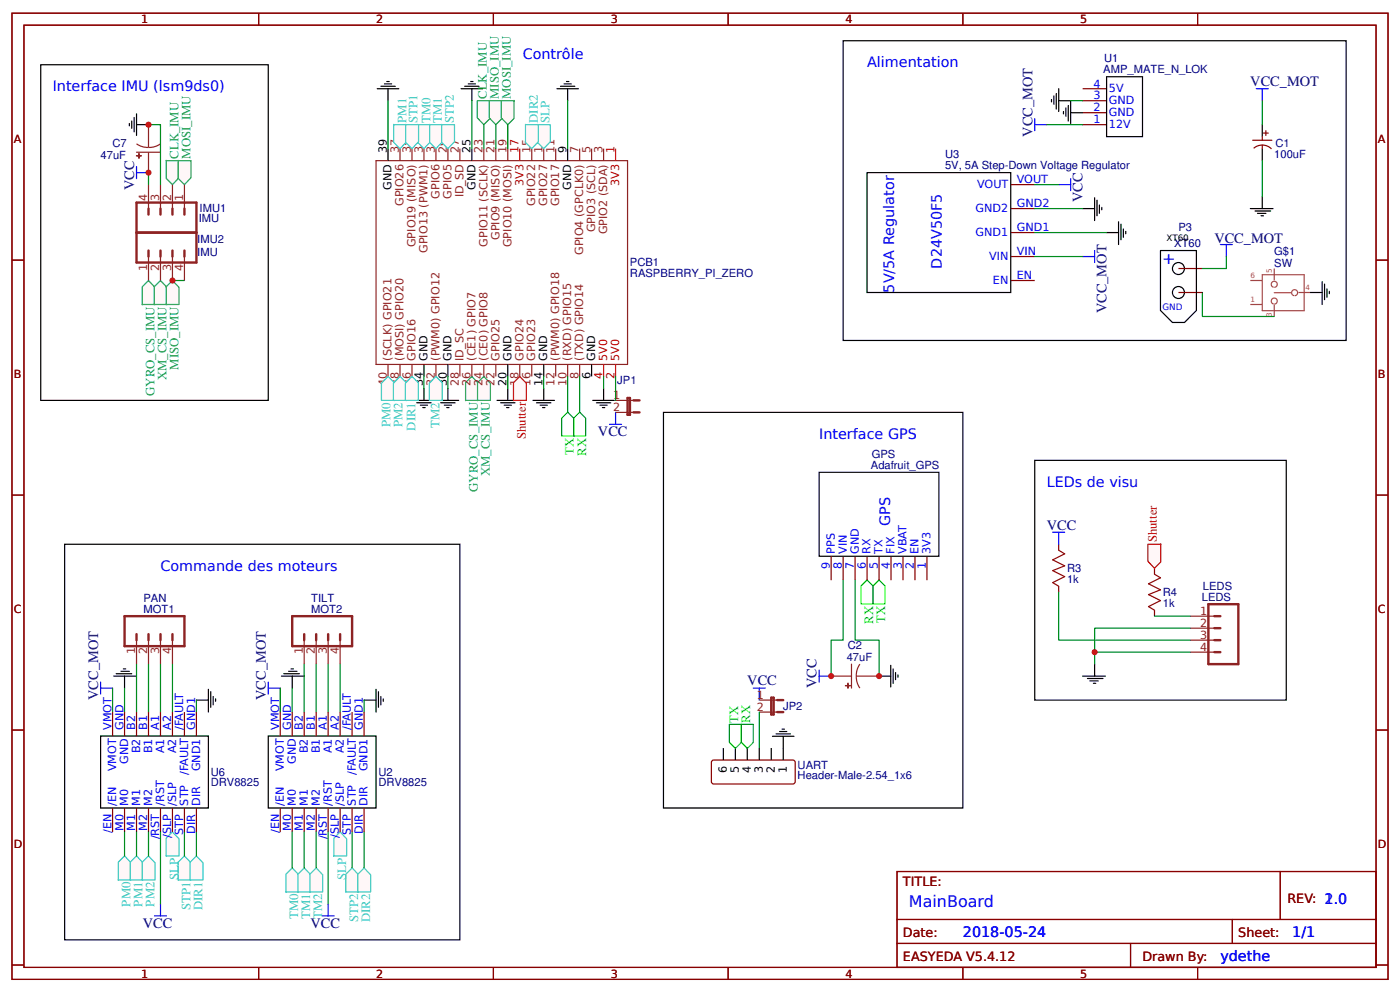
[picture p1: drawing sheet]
<svg xmlns="http://www.w3.org/2000/svg" width="309mm" height="219mm" viewBox="0 0 309 219" stroke-linecap="round" stroke-linejoin="round" font-family="sans-serif">
<g fill="none" stroke="#00f" stroke-width=".26">
<path d="M277.5 19.6h2.7M278.9 19.6v2.6M30.2 38.1h2.6M30.2 36.8v2.6M239.2 56.6h2.6M241.8 55.3v2.6M269.6 54h2.7M270.9 54v2.6M232.6 117.5h2.6M233.9 117.5v2.6M22.2 151.9h2.7M22.2 150.5v2.7"/>
<path d="M59.3 151.9h2.6M59.3 150.5v2.7"/>
</g>
<g fill="none" stroke="#000" stroke-width=".26">
<path d="M278.9 27.5v2.7M278.9 32.8v2.7M239.2 46h2.6M241.8 43.7v5M242.4 44.2v3.4M242.9 45.2v1.9M243.4 45.8v.5M276.2 46h5.1M277.3 46.6h3.4M277.8 47.1h1.9M278.6 47.6h.5M278.9 43.4v2.6"/>
<path d="M289.5 64.6h2.6M292.1 62.2v5M292.6 62.7v3.4M293.2 63.8v1.8M293.7 64.3v.5M25.1 149.2h5.1M25.7 148.7h3.4M26.7 148.2h1.9M27.3 147.6h.5M27.5 149.2v2.7M43.4 154.5h2.6M46 152.1v5.1"/>
<path d="M46.6 152.7v3.4M47.1 153.7v1.9M47.6 154.3v.5M62.2 149.2h5M62.7 148.7h3.4M63.8 148.2h1.8M64.3 147.6h.5M64.6 149.2v2.7M80.4 154.5h2.7M83.1 152.1v5.1M83.6 152.7v3.4M84.1 153.7v1.9"/>
<path d="M84.7 154.3v.5M239.2 149.2h5M240.2 149.8h3.5M240.8 150.3h1.8M241.6 150.8h.5M241.8 146.6v2.6"/>
</g>
<g fill="none" stroke="#080" stroke-width=".26">
<path d="M278.9 22.2v5.3M278.9 35.5v7.9M24.9 151.9v5.3M27.5 151.9v5.3M30.2 146.6v10.6M32.8 146.6v10.6M35.5 146.6v10.6M38.1 146.6v10.6M43.4 154.5v2.7M61.9 151.9v5.3M64.6 151.9v5.3M67.2 146.6v10.6"/>
<path d="M69.8 146.6v10.6M72.5 146.6v10.6M75.1 146.6v10.6M80.4 154.5v2.7"/>
</g>
<g fill="none" stroke="#800" stroke-width=".26">
<path d="M2.6 2.9h304.1v213.3h-304.1zM5.3 5.6h298.7v207.9h-298.7zM57.1 2.9v2.7M109 2.9v2.7M160.9 2.9v2.7M212.7 2.9v2.7M264.6 2.9v2.7M276.8 31h4.2M277 32.7a2.85 2.85 0 0 1 3.9 .2M278.9 30.2v.8M278.9 32v.8M279.1 29.4h1.1"/>
<path d="M279.7 28.8v1.1M2.6 57.4h2.7M304 57.4h2.7M2.6 109.3h2.7M304 109.3h2.7M233.9 120.1v1.3M233.9 129.4v1.3M255.1 125.4v1.3M255.1 134.7v1.3M2.6 161.1h2.7M304 161.1h2.7M198.2 192.4h105.8v21.1h-105.8z"/>
<path d="M282.8 192.4v10.5M2.6 213h2.7M57.1 213.5v2.7M109 213.5v2.7M160.9 213.5v2.7M198.2 202.9h105.8M198.2 208.2h105.8M212.7 213.5v2.7M249.8 208.2v5.3M264.6 213.5v2.7M272.3 202.9v5.3M304 213h2.7"/>
</g>
<path d="M233.9 121.4l1.3 .8-2.6 1.4 2.6 1.3-2.6 1 2.6 1.4-2.6 1.3 1.3 .8M255.1 126.7l1.3 .8-2.7 1.4 2.7 1.3-2.7 1 2.7 1.4-2.7 1.3 1.4 .8" fill="none" stroke="#a00000" stroke-width=".26"/>
<g fill="#fff7f8" stroke="#3cc" stroke-width=".26">
<path d="M76.4 192.9l1.4-1.3 1.4 1.5v3.7l-2.8 .1z"/>
<path d="M79 192.9l1.4-1.3 1.5 1.5v3.7l-2.9 .1z"/>
</g>
<path d="M77.8 183.6v8M80.4 183.6v8" fill="none" stroke="#080" stroke-width=".26"/>
<g fill="#fff7f8" stroke="#3cc" stroke-width=".26">
<path d="M39.4 190.3l1.3-1.4 1.5 1.5v3.8l-2.8 .1z"/>
<path d="M42 190.3l1.4-1.4 1.4 1.5v3.8l-2.8 .1z"/>
</g>
<path d="M40.7 183.6v5.3M43.4 183.6v5.3" fill="none" stroke="#080" stroke-width=".26"/>
<path d="M253.6 120.1h2.8v3.9l-1.3 1.4-1.5-1.5z" fill="#fff7f8" stroke="#f00" stroke-width=".26"/>
<g fill="#fff7f8" stroke="#096" stroke-width=".26">
<path d="M36.7 35.4l2.9 .1v3.7l-1.5 1.5-1.4-1.3z"/>
<path d="M39.4 35.4l2.8 .1v3.7l-1.5 1.5-1.3-1.3z"/>
</g>
<path d="M28.6 27.3v.5M29.1 26.7v1.6M29.6 25.9v3.2M30.2 27.5h2.6M30.2 25.1v4.8" fill="none" stroke="#000" stroke-width=".26"/>
<g fill="#fff7f8" stroke="#3cc" stroke-width=".26">
<path d="M73.8 185l1.3-1.4 1.5 1.5v3.8l-2.8 .1z"/>
<path d="M36.7 185l1.4-1.4 1.5 1.5v3.8l-2.9 .1z"/>
</g>
<g fill="none" stroke="#8d2323" stroke-width=".53">
<path d="M27.5 136h13.2v6.6h-13.2zM30.2 140v1.3M32.8 140v1.3M35.5 140v1.3M38.1 140v1.3M64.6 136h13.2v6.6h-13.2zM67.2 140v1.3M69.8 140v1.3M72.5 140v1.3M75.1 140v1.3M267 133.3h6.6v13.3h-6.6zM268.3 136h1.3"/>
<path d="M268.3 138.6h1.3M268.3 141.3h1.3M268.3 143.9h1.3"/>
</g>
<path d="M263 136h5.3M263 138.6h5.3M30.2 141.3v5.3M32.8 141.3v5.3M35.5 141.3v5.3M38.1 141.3v5.3M67.2 141.3v5.3M69.8 141.3v5.3M72.5 141.3v5.3M75.1 141.3v5.3M263 141.3h5.3M263 143.9h5.3" fill="none" stroke="#8d2323" stroke-width=".26"/>
<path d="M233.9 130.7v10.6h29.1M255.1 136h7.9M263 138.6h-21.2v5.3M263 143.9h-21.2v2.7" fill="none" stroke="#080" stroke-width=".26"/>
<g fill="none" stroke="#000" stroke-width=".26">
<path d="M9 14.3h50.3v74.1h-50.3zM83.3 19.6h4.8M84.1 19h3.2M84.9 18.5h1.6M85.5 18h.5M85.7 19.6v2.6M101.9 19.6h4.7M102.7 19h3.1M103.5 18.5h1.5M104 18h.5M104.2 19.6v2.6M123 19.6h4.8"/>
<path d="M123.8 19h3.2M124.6 18.5h1.6M125.1 18h.6M125.4 19.6v2.6M186.3 9h111.1v66.1h-111.1zM91.3 88.4h4.7M92.1 88.9h3.1M92.9 89.4h1.6M93.4 90h.5M93.7 85.7v2.7M96.6 88.4h4.7M97.4 88.9h3.1"/>
<path d="M98.2 89.4h1.5M98.7 90h.5M99 85.7v2.7M109.8 88.4h4.8M110.6 88.9h3.2M111.4 89.4h1.6M111.9 90h.5M112.2 85.7v2.7M117.7 88.4h4.8M118.5 88.9h3.2M119.3 89.4h1.6M119.9 90h.5"/>
<path d="M120.1 85.7v2.7M131 88.4h4.7M131.8 88.9h3.1M132.6 89.4h1.5M133.1 90h.5M133.3 85.7v2.7M146.6 91h66.1v87.3h-66.1zM228.6 101.6h55.6v52.9h-55.6zM14.3 120.1h87.3v87.3h-87.3zM194.1 149.2h2.7M196.8 146.8v4.8M197.3 147.6v3.2"/>
<path d="M197.9 148.4v1.6M198.4 149v.5M22.2 162.5h23.8v15.8h-23.8z"/>
</g>
<path d="M125.4 91l1.3 1.3v4h-2.6v-4zM128.1 91l1.3 1.3v4h-2.7v-4zM191.6 128l1.3 1.3v4h-2.7v-4zM194.2 128l1.3 1.3v4h-2.6v-4z" fill="none" stroke="#0f0" stroke-width=".26"/>
<path d="M236.5 39.4v2.7M233.9 40.7h2.6M134.7 93.7h2.6M136 91v2.7M181 149.2h2.6M181 147.9v2.6" fill="none" stroke="#00f" stroke-width=".26"/>
<g fill="none" stroke="#800" stroke-width=".26">
<path d="M24.9 157.2v5.3M27.5 157.2v5.3M30.2 157.2v5.3M32.8 157.2v5.3M35.5 157.2v5.3M38.1 157.2v5.3M40.7 157.2v5.3M43.4 157.2v5.3M24.9 178.3v5.3M27.5 178.3v5.3M30.2 178.3v5.3M32.8 178.3v5.3"/>
<path d="M35.5 178.3v5.3M38.1 178.3v5.3M40.7 178.3v5.3M43.4 178.3v5.3"/>
</g>
<g fill="#fff7f8" stroke="#096" stroke-width=".26">
<path d="M104.2 83.1l1.5 1.5v3.8h-2.8v-3.9z"/>
<path d="M106.9 83.1l1.4 1.5v3.8h-2.8v-3.9z"/>
</g>
<g fill="none" stroke="#000" stroke-width=".26">
<path d="M85.7 32.8v2.7M104.2 32.8v2.7M125.4 32.8v2.7M191.6 38.1h31.7v26.5h-31.7zM244.5 51.3h2.6M247.1 48.9v5.1M247.6 49.5v3.4M248.2 50.5v1.9M248.7 51.1v.5M93.7 80.4v2.7M99 80.4v2.7M112.2 80.4v2.7"/>
<path d="M120.1 80.4v2.7M130.7 80.4v2.7M59.3 162.5h23.8v15.8h-23.8z"/>
</g>
<g fill="none" stroke="#800" stroke-width=".26">
<path d="M223.3 56.6h5.3M223.3 51.3h5.3M223.3 46h5.3M223.3 40.7h5.3M223.3 61.9h5.3M61.9 157.2v5.3M64.6 157.2v5.3M67.2 157.2v5.3M69.8 157.2v5.3M72.5 157.2v5.3M75.1 157.2v5.3M77.8 157.2v5.3"/>
<path d="M80.4 157.2v5.3M61.9 178.3v5.3M64.6 178.3v5.3M67.2 178.3v5.3M69.8 178.3v5.3M72.5 178.3v5.3M75.1 178.3v5.3M77.8 178.3v5.3M80.4 178.3v5.3"/>
</g>
<path d="M35.5 199.5v2.6M72.5 199.5v2.6M34.1 202.1h2.7M71.2 202.1h2.6" fill="none" stroke="#00f" stroke-width=".26"/>
<g fill="none" stroke="#8d2323" stroke-width=".26">
<path d="M30.2 31.7l1.2 .7 1.4 .1M30.2 33.6h5.3M32.8 27.5v5M32.8 33.6v4.5M35.5 31.7l-1.3 .7-1.4 .1M83.1 35.5h55.5v44.9h-55.5zM88.4 32.8v2.7M91 32.8v2.7M93.7 32.8v2.7M96.3 32.8v2.7M99 32.8v2.7M101.6 32.8v2.7"/>
<path d="M106.9 32.8v2.7M109.5 32.8v2.7M112.2 32.8v2.7M117.5 32.8v2.7M120.1 32.8v2.7M122.8 32.8v2.7M128.1 32.8v2.7M130.7 32.8v2.7M133.3 32.8v2.7M85.7 80.4v2.7M88.4 80.4v2.7M91 80.4v2.7"/>
<path d="M96.3 80.4v2.7M101.6 80.4v2.7M104.2 80.4v2.7M106.9 80.4v2.7M109.5 80.4v2.7M114.8 80.4v2.7M117.5 80.4v2.7M122.8 80.4v2.7M125.4 80.4v2.7M128.1 80.4v2.7"/>
</g>
<path d="M114.8 32.8v2.7M136 32.8v2.7M133.3 80.4v2.7M136 80.4v2.7" fill="none" stroke="#f00" stroke-width=".26"/>
<path d="M228.6 40.7h5.3M228.6 56.6h10.6M228.6 46h10.6M228.6 51.3h15.9M265.6 64.6v5.2h15.9M125.4 83.1v7.9M128.1 83.1v7.9M133.3 83.1v2.6" fill="none" stroke="#080" stroke-width=".26"/>
<path d="M281.5 59.3v2.6M276.2 61.9h2.6M276.2 67.2h2.6M278.9 60.6h9.2v8h-9.2zM281.4 63.4a.66 .66 0 0 1-.4-1 .66 .66 0 0 1 1.1 0 .66 .66 0 0 1-.6 1M281.4 67.1a.66 .66 0 0 1-.4-1 .66 .66 0 0 1 1.1 .1 .66 .66 0 0 1-.6 .9M281.5 67.2v2.6M281.5 64.6h3.7M285.9 65.3a.66 .66 0 0 1-.4-1.1 .66 .66 0 0 1 1.1 .1 .66 .66 0 0 1-.6 1M286.8 64.6h2.7" fill="none" stroke="#a54b4b" stroke-width=".26"/>
<g fill="#8d2323" stroke="#8d2323" stroke-width=".26">
<path d="M30.2 34.4h1z"/>
<path d="M30.7 33.9v1z"/>
</g>
<g fill="#fff7f8" stroke="#3cc" stroke-width=".26">
<path d="M26.1 190.3l1.4-1.4 1.5 1.5v3.8l-2.9 .1z"/>
<path d="M28.8 190.3l1.4-1.4 1.4 1.5v3.8l-2.8 .1z"/>
<path d="M31.4 190.3l1.4-1.4 1.5 1.5v3.8l-2.9 .1z"/>
</g>
<path d="M27.5 183.6v5.3M30.2 183.6v5.3M32.8 183.6v5.3" fill="none" stroke="#080" stroke-width=".26"/>
<g fill="#fff7f8" stroke="#3cc" stroke-width=".26">
<path d="M63.2 192.9l1.4-1.3 1.4 1.5v3.7l-2.8 .1z"/>
<path d="M65.8 192.9l1.4-1.3 1.5 1.5v3.7l-2.9 .1z"/>
<path d="M68.5 192.9l1.3-1.3 1.5 1.5v3.7l-2.8 .1z"/>
</g>
<path d="M85.7 22.2v10.6M104.2 22.2v10.6M125.4 22.2v10.6M93.7 83.1v2.6M99 83.1v2.6M112.2 83.1v2.6M120.1 83.1v2.6M186.3 128.1v13.2h-2.7v7.9M188.9 128.1v13.2h5.3v7.9M64.6 183.6v8M67.2 183.6v8M69.8 183.6v8" fill="none" stroke="#080" stroke-width=".26"/>
<path d="M183.6 122.8v5.3M186.3 122.8v5.3M188.9 122.8v5.3M191.6 122.8v5.3M194.2 122.8v5.3M196.8 122.8v5.3M199.5 122.8v5.3M202.1 122.8v5.3M204.8 122.8v5.3M157.4 167.8l17.8-.1 .2 .1 .3 .5v4.2l-.1 .3-.4 .2h-17.5h-.3l-.2-.5v-4.2z" fill="none" stroke="#800" stroke-width=".26"/>
<path d="M181 104.2h26.4v18.6h-26.4zM159.8 165.1v2.6M162.5 165.1v2.6M165.1 165.1v2.6M167.7 165.1v2.6M170.4 165.1v2.6M170.7 162.5h4.7M171.4 162h3.2M172.2 161.5h1.6M172.8 160.9h.5M173 162.5v5.2" fill="none" stroke="#000" stroke-width=".26"/>
<path d="M161.1 159.9h2.7v3.9l-1.3 1.4-1.4-1.4zM163.8 159.9h2.6v3.9l-1.3 1.4-1.3-1.4z" fill="none" stroke="#0f0" stroke-width=".26"/>
<path d="M166.4 151.9h2.7M167.7 151.9v2.6" fill="none" stroke="#00f" stroke-width=".26"/>
<path d="M114.8 83.1l1.5 1.5v3.8h-2.9v-3.9z" fill="#fff7f8" stroke="#f00" stroke-width=".26"/>
<g fill="#fff7f8" stroke="#3cc" stroke-width=".26">
<path d="M118.7 27.5h2.9v3.8l-1.5 1.5-1.4-1.4z"/>
<path d="M85.7 83.1l1.4 1.4v3.9h-2.8v-3.8z"/>
<path d="M87 27.5h2.8v3.8l-1.4 1.5-1.4-1.4z"/>
<path d="M88.4 83.1l1.4 1.4v3.9h-2.9v-3.8z"/>
<path d="M92.3 27.5h2.8v3.8l-1.4 1.5-1.4-1.4z"/>
<path d="M94.9 27.5h2.9v3.8l-1.5 1.5-1.4-1.4z"/>
<path d="M97.6 27.5h2.8v3.8l-1.4 1.5-1.4-1.4z"/>
<path d="M116.1 27.5h2.8v3.8l-1.4 1.5-1.4-1.4z"/>
</g>
<path d="M239.2 19.6h5.3M239.2 27.5h5.3M239.2 24.9h5.3M239.2 22.2h5.3" fill="none" stroke="#800" stroke-width=".26"/>
<path d="M233.9 19.6v5M244.5 16.9h7.9v13.3h-7.9zM232.3 22v.5M232.8 21.2v1.8M233.4 20.6v3.5M233.9 22.2h2.6v5.1M234.9 24.6v.5M235.5 23.8v1.9M236 23.3v3.4M236.5 24.9h2.7" fill="none" stroke="#000" stroke-width=".26"/>
<path d="M228.6 27.5h2.6M228.6 26.2v2.6" fill="none" stroke="#00f" stroke-width=".26"/>
<path d="M231.2 27.5h8M236.5 22.2h2.7M136 83.1v5.3" fill="none" stroke="#080" stroke-width=".26"/>
<path d="M136 88.4h4M136 91h4M183.6 149.2h4.5M188.1 146.6v5.3M189.2 149.2l.2 1.4 .6 1.3M189.2 149.2h5M190 146.6l-.6 1.2-.2 1.4" fill="none" stroke="#8d2323" stroke-width=".26"/>
<g fill="#8d2323" stroke="#8d2323" stroke-width=".26">
<path d="M187.3 150.8l.1 1.1z"/>
<path d="M186.8 151.3h1.1z"/>
</g>
<path d="M138.6 87.8h.6v3.7h-.6zM140 88.4h1.3M140 91h1.3" fill="none" stroke="#8d2323" stroke-width=".53"/>
<g fill="#fff7f8" stroke="#3cc" stroke-width=".26">
<path d="M89.6 27.5h2.9v3.8l-1.5 1.5-1.4-1.4z"/>
<path d="M91 83.1l1.4 1.4v3.9h-2.8v-3.8z"/>
<path d="M96.3 83.1l1.4 1.4v3.9h-2.8v-3.8z"/>
</g>
<g fill="#fff7f8" stroke="#096" stroke-width=".26">
<path d="M105.4 22.2h2.9v3.9l-1.4 1.4-1.5-1.5z"/>
<path d="M108.1 22.2h2.8v3.9l-1.4 1.4-1.4-1.5z"/>
</g>
<path d="M106.9 27.5v5.3M109.5 27.5v5.3" fill="none" stroke="#080" stroke-width=".26"/>
<path d="M110.7 22.2h2.9v3.9l-1.4 1.4-1.5-1.5z" fill="#fff7f8" stroke="#096" stroke-width=".26"/>
<path d="M32.8 27.5h2.7v13.2M32.8 38.1v2.6M112.2 27.5v5.3" fill="none" stroke="#080" stroke-width=".26"/>
<g fill="#fff7f8" stroke="#096" stroke-width=".26">
<path d="M31.4 63.3l1.4-1.4 1.5 1.5v3.8l-2.9 .1z"/>
<path d="M34.1 63.3l1.4-1.4 1.4 1.5v3.8l-2.8 .1z"/>
<path d="M36.7 63.3l1.4-1.4 1.5 1.5v3.8l-2.9 .1z"/>
</g>
<path d="M270.9 56.6v2.7h-5.3M38.1 61.9h2.6M167.7 157.2v7.9M35.5 183.6v15.9M72.5 183.6v15.9" fill="none" stroke="#080" stroke-width=".26"/>
<g fill="none" stroke="#000" stroke-width=".26">
<path d="M256.4 55.3h7.9v13.2l-2.6 2.7h-2.7l-2.6-2.7z"/>
<circle cx="260.3" cy="59.3" r="1.32"/>
<circle cx="260.3" cy="64.6" r="1.32"/>
</g>
<path d="M260.3 59.3h5.3M260.3 64.6h5.3" fill="none" stroke="#800" stroke-width=".26"/>
<path d="M32.8 40.7v5.3M32.8 56.6v5.3M35.5 40.7v5.3M35.5 56.6v5.3M38.1 40.7v5.3M38.1 56.6v5.3M40.7 40.7v5.3M40.7 56.6v5.3M167.7 154.5h4M167.7 157.2h4" fill="none" stroke="#8d2323" stroke-width=".26"/>
<g fill="none" stroke="#8d2323" stroke-width=".53">
<path d="M30.2 44.7h13.2v13.2h-13.2zM30.2 51.3h13.2M32.8 46v1.4M32.8 55.3v1.3M35.5 46v1.4M35.5 55.3v1.3M38.1 46v1.4M38.1 55.3v1.3M40.7 46v1.4M40.7 55.3v1.3M170.4 154h.5v3.7h-.5zM171.7 154.5h1.3"/>
<path d="M171.7 157.2h1.3"/>
</g>
<g fill="#c00">
<circle cx="241.8" cy="143.9" r=".66"/>
<circle cx="183.6" cy="149.2" r=".66"/>
<circle cx="194.2" cy="149.2" r=".66"/>
<circle cx="32.8" cy="38.1" r=".66"/>
<circle cx="32.8" cy="27.5" r=".66"/>
<circle cx="38.1" cy="61.9" r=".66"/>
</g>
<g font-size="3.5" fill="#00f">
<text x="256.7" y="58.2">+</text>
<text x="200.8" y="200.3">MainBoard</text>
</g>
<g font-size="3.2" fill="#00f">
<text x="115.5" y="13">Contrôle</text>
<text x="191.6" y="14.9">Alimentation</text>
<text x="11.6" y="20.1">Interface IMU (lsm9ds0)</text>
<text x="208.1" y="59.3" transform="rotate(-90 208.1 59.3)">D24V50F5</text>
<text x="197.5" y="64.6" transform="rotate(-90 197.5 64.6)">5V/5A Regulator</text>
<text x="181" y="96.9">Interface GPS</text>
<text x="231.2" y="107.6">LEDs de visu</text>
<text x="196.7" y="116.1" transform="rotate(-90 196.7 116.1)">GPS</text>
<text x="35.5" y="126">Commande des moteurs</text>
<text x="212.7" y="206.9">2018-05-24</text>
<text x="285.5" y="206.9">1/1</text>
<text x="269.6" y="212.2">ydethe</text>
</g>
<g font-size="3.2" fill="#000080">
<text x="276.2" y="19.1">VCC_MOT</text>
<text x="228.1" y="30.2" transform="rotate(-90 228.1 30.2)">VCC_MOT</text>
<text x="29.6" y="42" transform="rotate(-90 29.6 42)">VCC</text>
<text x="239.2" y="44.6" transform="rotate(-90 239.2 44.6)">VCC</text>
<text x="268.3" y="53.6">VCC_MOT</text>
<text x="244.4" y="69.2" transform="rotate(-90 244.4 69.2)">VCC_MOT</text>
<text x="132.1" y="96.2">VCC</text>
<text x="231.2" y="116.9">VCC</text>
<text x="21.7" y="154.5" transform="rotate(-90 21.7 154.5)">VCC_MOT</text>
<text x="58.7" y="154.5" transform="rotate(-90 58.7 154.5)">VCC_MOT</text>
<text x="165.1" y="151.3">VCC</text>
<text x="180.4" y="151.9" transform="rotate(-90 180.4 151.9)">VCC</text>
<text x="31.6" y="204.9">VCC</text>
<text x="68.6" y="204.9">VCC</text>
</g>
<g font-size="2.8" fill="#096">
<text x="107.6" y="21.8" transform="rotate(-90 107.6 21.8)">CLK_IMU</text>
<text x="110.2" y="21.8" transform="rotate(-90 110.2 21.8)">MISO_IMU</text>
<text x="112.9" y="21.8" transform="rotate(-90 112.9 21.8)">MOSI_IMU</text>
<text x="39.4" y="35.1" transform="rotate(-90 39.4 35.1)">CLK_IMU</text>
<text x="42.1" y="35.1" transform="rotate(-90 42.1 35.1)">MOSI_IMU</text>
<text x="36.8" y="83.9" transform="rotate(-90 36.8 83.9)">XM_CS_IMU</text>
<text x="39.4" y="81.6" transform="rotate(-90 39.4 81.6)">MISO_IMU</text>
<text x="34.1" y="87.4" transform="rotate(-90 34.1 87.4)">GYRO_CS_IMU</text>
<text x="108.2" y="105.1" transform="rotate(-90 108.2 105.1)">XM_CS_IMU</text>
<text x="105.6" y="108.5" transform="rotate(-90 105.6 108.5)">GYRO_CS_IMU</text>
</g>
<g font-size="2.8" fill="#3cc">
<text x="89.8" y="27.1" transform="rotate(-90 89.8 27.1)">PM1</text>
<text x="92.2" y="27.1" transform="rotate(-90 92.2 27.1)">STP1</text>
<text x="95.1" y="27.1" transform="rotate(-90 95.1 27.1)">TM0</text>
<text x="97.6" y="27.1" transform="rotate(-90 97.6 27.1)">TM1</text>
<text x="100.3" y="27.1" transform="rotate(-90 100.3 27.1)">STP2</text>
<text x="118.8" y="27.1" transform="rotate(-90 118.8 27.1)">DIR2</text>
<text x="121.4" y="27.1" transform="rotate(-90 121.4 27.1)">SLP</text>
<text x="86.3" y="94.3" transform="rotate(-90 86.3 94.3)">PM0</text>
<text x="88.9" y="94.3" transform="rotate(-90 88.9 94.3)">PM2</text>
<text x="91.8" y="95" transform="rotate(-90 91.8 95)">DIR1</text>
<text x="97.1" y="94.4" transform="rotate(-90 97.1 94.4)">TM2</text>
<text x="39.4" y="194.2" transform="rotate(-90 39.4 194.2)">SLP</text>
<text x="76.5" y="194.2" transform="rotate(-90 76.5 194.2)">SLP</text>
<text x="28.8" y="200.1" transform="rotate(-90 28.8 200.1)">PM0</text>
<text x="31.5" y="200.1" transform="rotate(-90 31.5 200.1)">PM1</text>
<text x="34.1" y="200.1" transform="rotate(-90 34.1 200.1)">PM2</text>
<text x="42.1" y="200.9" transform="rotate(-90 42.1 200.9)">STP1</text>
<text x="44.7" y="200.9" transform="rotate(-90 44.7 200.9)">DIR1</text>
<text x="65.9" y="202.9" transform="rotate(-90 65.9 202.9)">TM0</text>
<text x="68.5" y="202.9" transform="rotate(-90 68.5 202.9)">TM1</text>
<text x="71.2" y="202.9" transform="rotate(-90 71.2 202.9)">TM2</text>
<text x="79.1" y="203.5" transform="rotate(-90 79.1 203.5)">STP2</text>
<text x="81.8" y="203.5" transform="rotate(-90 81.8 203.5)">DIR2</text>
</g>
<g font-size="2.8" fill="#f00">
<text x="116.2" y="96.9" transform="rotate(-90 116.2 96.9)">Shutter</text>
<text x="255.6" y="119.7" transform="rotate(-90 255.6 119.7)">Shutter</text>
</g>
<g font-size="2.8" fill="#0f0">
<text x="126.8" y="100.4" transform="rotate(-90 126.8 100.4)">TX</text>
<text x="129.5" y="100.6" transform="rotate(-90 129.5 100.6)">RX</text>
<text x="192.9" y="137.6" transform="rotate(-90 192.9 137.6)">RX</text>
<text x="195.5" y="137.5" transform="rotate(-90 195.5 137.5)">TX</text>
<text x="163.1" y="159.5" transform="rotate(-90 163.1 159.5)">TX</text>
<text x="165.7" y="159.5" transform="rotate(-90 165.7 159.5)">RX</text>
</g>
<g font-size="2.8" fill="#800">
<text x="199.5" y="195.5">TITLE:</text>
<text x="284.4" y="199.2">REV: 1.0</text>
<text x="284.4" y="199.2">REV: 2.0</text>
<text x="199.5" y="206.9">Date:</text>
<text x="273.6" y="206.9">Sheet:</text>
<text x="199.5" y="212.2">EASYEDA V5.4.12</text>
<text x="252.4" y="212.2">Drawn By:</text>
</g>
<g font-size="2.5" fill="#800">
<text x="31.2" y="5.2">1</text>
<text x="83.1" y="5.2">2</text>
<text x="134.9" y="5.2">3</text>
<text x="186.8" y="5.2">4</text>
<text x="238.7" y="5.2">5</text>
<text x="3" y="31.5">A</text>
<text x="304.4" y="31.5">A</text>
<text x="3" y="83.3">B</text>
<text x="304.4" y="83.3">B</text>
<text x="3" y="135.2">C</text>
<text x="304.4" y="135.2">C</text>
<text x="3" y="187.1">D</text>
<text x="304.4" y="187.1">D</text>
<text x="31.2" y="215.8">1</text>
<text x="83.1" y="215.8">2</text>
<text x="134.9" y="215.8">3</text>
<text x="186.8" y="215.8">4</text>
<text x="238.7" y="215.8">5</text>
</g>
<g font-size="2.5" fill="#000080">
<text x="243.7" y="16.1">AMP_MATE_N_LOK</text>
<text x="243.9" y="13.7">U1</text>
<text x="22.2" y="35.1">47uF</text>
<text x="24.9" y="32.4">C7</text>
<text x="208.8" y="34.9">U3</text>
<text x="281.5" y="34.8">100uF</text>
<text x="281.8" y="32.4">C1</text>
<text x="208.8" y="37.3">5V, 5A Step-Down Voltage Regulator</text>
<text x="44.1" y="46.8">IMU1</text>
<text x="43.6" y="53.6">IMU2</text>
<text x="43.9" y="48.9">IMU</text>
<text x="260.3" y="50.9">P3</text>
<text x="43.6" y="56.5">IMU</text>
<text x="139.2" y="58.8">PCB1</text>
<text x="259.4" y="54.5">XT60</text>
<text x="281.5" y="58.9">SW</text>
<text x="281.5" y="56.2">G$1</text>
<text x="139.2" y="61.1">RASPBERRY_PI_ZERO</text>
<text x="136.4" y="84.7">JP1</text>
<text x="192.6" y="101">GPS</text>
<text x="192.4" y="103.5">Adafruit_GPS</text>
<text x="235.7" y="128.6">1k</text>
<text x="235.7" y="126.2">R3</text>
<text x="256.9" y="131.5">R4</text>
<text x="265.8" y="130.2">LEDS</text>
<text x="31.7" y="135.2">MOT1</text>
<text x="31.7" y="132.8">PAN</text>
<text x="68.8" y="135.2">MOT2</text>
<text x="68.8" y="132.8">TILT</text>
<text x="256.9" y="133.9">1k</text>
<text x="265.5" y="132.6">LEDS</text>
<text x="187.3" y="143.2">C2</text>
<text x="187.1" y="145.8">47uF</text>
<text x="173" y="156.8">JP2</text>
<text x="46.6" y="173.6">DRV8825</text>
<text x="46.6" y="171.2">U6</text>
<text x="83.6" y="173.6">DRV8825</text>
<text x="83.6" y="171.2">U2</text>
<text x="176.2" y="172">Header-Male-2.54_1x6</text>
<text x="176.2" y="169.6">UART</text>
</g>
<g font-size="2.5" fill="#00f">
<text x="241.6" y="22">3</text>
<text x="241.6" y="19.3">4</text>
<text x="245" y="23">GND</text>
<text x="245" y="20.4">5V</text>
<text x="241.6" y="27.3">1</text>
<text x="241.6" y="24.6">2</text>
<text x="245" y="28.3">12V</text>
<text x="245" y="25.7">GND</text>
<text x="215.9" y="41.5">VOUT</text>
<text x="224.6" y="40.5">VOUT</text>
<text x="215.5" y="46.8">GND2</text>
<text x="224.6" y="45.8">GND2</text>
<text x="215.5" y="52.1">GND1</text>
<text x="224.6" y="51.1">GND1</text>
<text x="218.5" y="57.4">VIN</text>
<text x="224.6" y="56.4">VIN</text>
<text x="219.4" y="62.7">EN</text>
<text x="224.6" y="61.6">EN</text>
<text x="183.4" y="125.7" transform="rotate(-90 183.4 125.7)">9</text>
<text x="184.4" y="122.2" transform="rotate(-90 184.4 122.2)">PPS</text>
<text x="186" y="125.7" transform="rotate(-90 186 125.7)">8</text>
<text x="187.1" y="122.2" transform="rotate(-90 187.1 122.2)">VIN</text>
<text x="188.6" y="125.7" transform="rotate(-90 188.6 125.7)">7</text>
<text x="189.7" y="122.2" transform="rotate(-90 189.7 122.2)">GND</text>
<text x="191.3" y="125.7" transform="rotate(-90 191.3 125.7)">6</text>
<text x="192.4" y="122.2" transform="rotate(-90 192.4 122.2)">RX</text>
<text x="193.9" y="125.7" transform="rotate(-90 193.9 125.7)">5</text>
<text x="195" y="122.2" transform="rotate(-90 195 122.2)">TX</text>
<text x="196.6" y="125.7" transform="rotate(-90 196.6 125.7)">4</text>
<text x="197.6" y="122.2" transform="rotate(-90 197.6 122.2)">FIX</text>
<text x="199.2" y="125.7" transform="rotate(-90 199.2 125.7)">3</text>
<text x="200.3" y="122.2" transform="rotate(-90 200.3 122.2)">VBAT</text>
<text x="201.9" y="125.7" transform="rotate(-90 201.9 125.7)">2</text>
<text x="202.9" y="122.2" transform="rotate(-90 202.9 122.2)">EN</text>
<text x="204.5" y="125.7" transform="rotate(-90 204.5 125.7)">1</text>
<text x="205.6" y="122.2" transform="rotate(-90 205.6 122.2)">3V3</text>
<text x="24.6" y="161.1" transform="rotate(-90 24.6 161.1)">VMOT</text>
<text x="27.3" y="161.1" transform="rotate(-90 27.3 161.1)">GND</text>
<text x="29.9" y="161.1" transform="rotate(-90 29.9 161.1)">B2</text>
<text x="32.5" y="161.1" transform="rotate(-90 32.5 161.1)">B1</text>
<text x="35.2" y="161.1" transform="rotate(-90 35.2 161.1)">A1</text>
<text x="37.8" y="161.1" transform="rotate(-90 37.8 161.1)">A2</text>
<text x="40.5" y="161.1" transform="rotate(-90 40.5 161.1)">/FAULT</text>
<text x="43.1" y="161.1" transform="rotate(-90 43.1 161.1)">GND1</text>
<text x="61.6" y="161.1" transform="rotate(-90 61.6 161.1)">VMOT</text>
<text x="64.3" y="161.1" transform="rotate(-90 64.3 161.1)">GND</text>
<text x="66.9" y="161.1" transform="rotate(-90 66.9 161.1)">B2</text>
<text x="69.6" y="161.1" transform="rotate(-90 69.6 161.1)">B1</text>
<text x="72.2" y="161.1" transform="rotate(-90 72.2 161.1)">A1</text>
<text x="74.9" y="161.1" transform="rotate(-90 74.9 161.1)">A2</text>
<text x="77.5" y="161.1" transform="rotate(-90 77.5 161.1)">/FAULT</text>
<text x="80.2" y="161.1" transform="rotate(-90 80.2 161.1)">GND1</text>
<text x="31" y="166.2" transform="rotate(-90 31 166.2)">B2</text>
<text x="33.6" y="166.2" transform="rotate(-90 33.6 166.2)">B1</text>
<text x="36.2" y="166.2" transform="rotate(-90 36.2 166.2)">A1</text>
<text x="38.9" y="166.2" transform="rotate(-90 38.9 166.2)">A2</text>
<text x="68" y="166.2" transform="rotate(-90 68 166.2)">B2</text>
<text x="70.6" y="166.2" transform="rotate(-90 70.6 166.2)">B1</text>
<text x="73.3" y="166.2" transform="rotate(-90 73.3 166.2)">A1</text>
<text x="75.9" y="166.2" transform="rotate(-90 75.9 166.2)">A2</text>
<text x="25.7" y="170.3" transform="rotate(-90 25.7 170.3)">VMOT</text>
<text x="28.3" y="168.6" transform="rotate(-90 28.3 168.6)">GND</text>
<text x="41.5" y="171.1" transform="rotate(-90 41.5 171.1)">/FAULT</text>
<text x="44.2" y="170.2" transform="rotate(-90 44.2 170.2)">GND1</text>
<text x="62.7" y="170.3" transform="rotate(-90 62.7 170.3)">VMOT</text>
<text x="65.4" y="168.6" transform="rotate(-90 65.4 168.6)">GND</text>
<text x="78.6" y="171.1" transform="rotate(-90 78.6 171.1)">/FAULT</text>
<text x="81.2" y="170.2" transform="rotate(-90 81.2 170.2)">GND1</text>
<text x="25.7" y="177.8" transform="rotate(-90 25.7 177.8)">/EN</text>
<text x="28.3" y="177.8" transform="rotate(-90 28.3 177.8)">M0</text>
<text x="31" y="177.8" transform="rotate(-90 31 177.8)">M1</text>
<text x="33.6" y="177.8" transform="rotate(-90 33.6 177.8)">M2</text>
<text x="36.2" y="177.8" transform="rotate(-90 36.2 177.8)">/RST</text>
<text x="38.9" y="177.8" transform="rotate(-90 38.9 177.8)">/SLP</text>
<text x="41.5" y="177.8" transform="rotate(-90 41.5 177.8)">STP</text>
<text x="44.2" y="177.8" transform="rotate(-90 44.2 177.8)">DIR</text>
<text x="62.7" y="177.8" transform="rotate(-90 62.7 177.8)">/EN</text>
<text x="65.4" y="177.8" transform="rotate(-90 65.4 177.8)">M0</text>
<text x="68" y="177.8" transform="rotate(-90 68 177.8)">M1</text>
<text x="70.6" y="177.8" transform="rotate(-90 70.6 177.8)">M2</text>
<text x="73.3" y="177.8" transform="rotate(-90 73.3 177.8)">/RST</text>
<text x="75.9" y="177.8" transform="rotate(-90 75.9 177.8)">/SLP</text>
<text x="78.6" y="177.8" transform="rotate(-90 78.6 177.8)">STP</text>
<text x="81.2" y="177.8" transform="rotate(-90 81.2 177.8)">DIR</text>
<text x="24.6" y="183.9" transform="rotate(-90 24.6 183.9)">/EN</text>
<text x="27.3" y="183.4" transform="rotate(-90 27.3 183.4)">M0</text>
<text x="29.9" y="183.4" transform="rotate(-90 29.9 183.4)">M1</text>
<text x="32.5" y="183.4" transform="rotate(-90 32.5 183.4)">M2</text>
<text x="35.2" y="185.3" transform="rotate(-90 35.2 185.3)">/RST</text>
<text x="37.8" y="184.9" transform="rotate(-90 37.8 184.9)">/SLP</text>
<text x="40.5" y="184.2" transform="rotate(-90 40.5 184.2)">STP</text>
<text x="43.1" y="184" transform="rotate(-90 43.1 184)">DIR</text>
<text x="61.6" y="183.9" transform="rotate(-90 61.6 183.9)">/EN</text>
<text x="64.3" y="183.4" transform="rotate(-90 64.3 183.4)">M0</text>
<text x="66.9" y="183.4" transform="rotate(-90 66.9 183.4)">M1</text>
<text x="69.6" y="183.4" transform="rotate(-90 69.6 183.4)">M2</text>
<text x="72.2" y="185.3" transform="rotate(-90 72.2 185.3)">/RST</text>
<text x="74.9" y="184.9" transform="rotate(-90 74.9 184.9)">/SLP</text>
<text x="77.5" y="184.2" transform="rotate(-90 77.5 184.2)">STP</text>
<text x="80.2" y="184" transform="rotate(-90 80.2 184)">DIR</text>
</g>
<g font-size="2.5">
<text x="85.5" y="33.9" transform="rotate(-90 85.5 33.9)">39</text>
<text x="104" y="33.9" transform="rotate(-90 104 33.9)">25</text>
<text x="125.1" y="33.9" transform="rotate(-90 125.1 33.9)">9</text>
<text x="86.5" y="41.9" transform="rotate(-90 86.5 41.9)">GND</text>
<text x="105" y="41.9" transform="rotate(-90 105 41.9)">GND</text>
<text x="126.2" y="41.9" transform="rotate(-90 126.2 41.9)">GND</text>
<text x="94.5" y="79.6" transform="rotate(-90 94.5 79.6)">GND</text>
<text x="99.7" y="79.6" transform="rotate(-90 99.7 79.6)">GND</text>
<text x="113" y="79.6" transform="rotate(-90 113 79.6)">GND</text>
<text x="120.9" y="79.6" transform="rotate(-90 120.9 79.6)">GND</text>
<text x="130.4" y="83.6" transform="rotate(-90 130.4 83.6)">6</text>
<text x="131.5" y="79.6" transform="rotate(-90 131.5 79.6)">GND</text>
<text x="93.4" y="85.2" transform="rotate(-90 93.4 85.2)">34</text>
<text x="98.7" y="85.2" transform="rotate(-90 98.7 85.2)">30</text>
<text x="111.9" y="85.2" transform="rotate(-90 111.9 85.2)">20</text>
<text x="119.9" y="85.2" transform="rotate(-90 119.9 85.2)">14</text>
<text x="160.6" y="170.6" transform="rotate(-90 160.6 170.6)">6</text>
<text x="163.2" y="170.6" transform="rotate(-90 163.2 170.6)">5</text>
<text x="165.9" y="170.6" transform="rotate(-90 165.9 170.6)">4</text>
<text x="168.5" y="170.6" transform="rotate(-90 168.5 170.6)">3</text>
<text x="171.2" y="170.6" transform="rotate(-90 171.2 170.6)">2</text>
<text x="173.8" y="170.6" transform="rotate(-90 173.8 170.6)">1</text>
</g>
<g font-size="2.5" fill="#8d2323">
<text x="88.1" y="33.9" transform="rotate(-90 88.1 33.9)">37</text>
<text x="90.8" y="33.9" transform="rotate(-90 90.8 33.9)">35</text>
<text x="93.4" y="33.9" transform="rotate(-90 93.4 33.9)">33</text>
<text x="96" y="33.9" transform="rotate(-90 96 33.9)">31</text>
<text x="98.7" y="33.9" transform="rotate(-90 98.7 33.9)">29</text>
<text x="101.3" y="33.9" transform="rotate(-90 101.3 33.9)">27</text>
<text x="106.6" y="33.9" transform="rotate(-90 106.6 33.9)">23</text>
<text x="109.3" y="33.9" transform="rotate(-90 109.3 33.9)">21</text>
<text x="111.9" y="33.9" transform="rotate(-90 111.9 33.9)">19</text>
<text x="117.2" y="33.9" transform="rotate(-90 117.2 33.9)">15</text>
<text x="119.9" y="33.9" transform="rotate(-90 119.9 33.9)">13</text>
<text x="122.5" y="33.9" transform="rotate(-90 122.5 33.9)">11</text>
<text x="127.8" y="33.9" transform="rotate(-90 127.8 33.9)">7</text>
<text x="130.4" y="33.9" transform="rotate(-90 130.4 33.9)">5</text>
<text x="133.1" y="33.9" transform="rotate(-90 133.1 33.9)">3</text>
<text x="32.5" y="44.4" transform="rotate(-90 32.5 44.4)">4</text>
<text x="35.2" y="44.4" transform="rotate(-90 35.2 44.4)">3</text>
<text x="37.8" y="44.4" transform="rotate(-90 37.8 44.4)">2</text>
<text x="40.5" y="44.4" transform="rotate(-90 40.5 44.4)">1</text>
<text x="89.2" y="45.5" transform="rotate(-90 89.2 45.5)">GPIO26</text>
<text x="97.1" y="43.9" transform="rotate(-90 97.1 43.9)">GPIO6</text>
<text x="99.7" y="43.9" transform="rotate(-90 99.7 43.9)">GPIO5</text>
<text x="102.4" y="43.6" transform="rotate(-90 102.4 43.6)">ID_SD</text>
<text x="118.3" y="45.5" transform="rotate(-90 118.3 45.5)">GPIO22</text>
<text x="120.9" y="45.5" transform="rotate(-90 120.9 45.5)">GPIO27</text>
<text x="123.6" y="45.5" transform="rotate(-90 123.6 45.5)">GPIO17</text>
<text x="110.3" y="53" transform="rotate(-90 110.3 53)">GPIO9 (MISO)</text>
<text x="131.5" y="51.3" transform="rotate(-90 131.5 51.3)">GPIO3 (SCL)</text>
<text x="134.1" y="51.7" transform="rotate(-90 134.1 51.7)">GPIO2 (SDA)</text>
<text x="32.5" y="59.8" transform="rotate(-90 32.5 59.8)">1</text>
<text x="35.2" y="59.8" transform="rotate(-90 35.2 59.8)">2</text>
<text x="37.8" y="59.8" transform="rotate(-90 37.8 59.8)">3</text>
<text x="40.5" y="59.8" transform="rotate(-90 40.5 59.8)">4</text>
<text x="91.8" y="54.6" transform="rotate(-90 91.8 54.6)">GPIO19 (MISO)</text>
<text x="94.5" y="55.8" transform="rotate(-90 94.5 55.8)">GPIO13 (PWM1)</text>
<text x="107.7" y="54.5" transform="rotate(-90 107.7 54.5)">GPIO11 (SCLK)</text>
<text x="113" y="54.6" transform="rotate(-90 113 54.6)">GPIO10 (MOSI)</text>
<text x="128.9" y="56.3" transform="rotate(-90 128.9 56.3)">GPIO4 (GPCLK0)</text>
<text x="86.5" y="79.6" transform="rotate(-90 86.5 79.6)">(SCLK) GPIO21</text>
<text x="89.2" y="79.6" transform="rotate(-90 89.2 79.6)">(MOSI) GPIO20</text>
<text x="91.8" y="79.6" transform="rotate(-90 91.8 79.6)">GPIO16</text>
<text x="97.1" y="79.6" transform="rotate(-90 97.1 79.6)">(PWM0) GPIO12</text>
<text x="102.4" y="79.6" transform="rotate(-90 102.4 79.6)">ID_SC</text>
<text x="105" y="79.6" transform="rotate(-90 105 79.6)">(CE1) GPIO7</text>
<text x="107.7" y="79.6" transform="rotate(-90 107.7 79.6)">(CE0) GPIO8</text>
<text x="110.3" y="79.6" transform="rotate(-90 110.3 79.6)">GPIO25</text>
<text x="115.6" y="79.6" transform="rotate(-90 115.6 79.6)">GPIO24</text>
<text x="118.3" y="79.6" transform="rotate(-90 118.3 79.6)">GPIO23</text>
<text x="123.6" y="79.6" transform="rotate(-90 123.6 79.6)">(PWM0) GPIO18</text>
<text x="126.2" y="79.6" transform="rotate(-90 126.2 79.6)">(RXD) GPIO15</text>
<text x="127.8" y="83.6" transform="rotate(-90 127.8 83.6)">8</text>
<text x="128.9" y="79.6" transform="rotate(-90 128.9 79.6)">(TXD) GPIO14</text>
<text x="85.5" y="85.2" transform="rotate(-90 85.5 85.2)">40</text>
<text x="88.1" y="85.2" transform="rotate(-90 88.1 85.2)">38</text>
<text x="90.8" y="85.2" transform="rotate(-90 90.8 85.2)">36</text>
<text x="96" y="85.2" transform="rotate(-90 96 85.2)">32</text>
<text x="101.3" y="85.2" transform="rotate(-90 101.3 85.2)">28</text>
<text x="104" y="85.2" transform="rotate(-90 104 85.2)">26</text>
<text x="106.6" y="85.2" transform="rotate(-90 106.6 85.2)">24</text>
<text x="109.3" y="85.2" transform="rotate(-90 109.3 85.2)">22</text>
<text x="114.6" y="85.2" transform="rotate(-90 114.6 85.2)">18</text>
<text x="117.2" y="85.2" transform="rotate(-90 117.2 85.2)">16</text>
<text x="122.5" y="85.2" transform="rotate(-90 122.5 85.2)">12</text>
<text x="125.1" y="85.2" transform="rotate(-90 125.1 85.2)">10</text>
<text x="135.5" y="88.1">1</text>
<text x="135.5" y="90.8">2</text>
<text x="265.1" y="135.7">1</text>
<text x="265.1" y="138.4">2</text>
<text x="265.1" y="141">3</text>
<text x="265.1" y="143.7">4</text>
<text x="29.9" y="144.4" transform="rotate(-90 29.9 144.4)">1</text>
<text x="32.5" y="144.4" transform="rotate(-90 32.5 144.4)">2</text>
<text x="35.2" y="144.4" transform="rotate(-90 35.2 144.4)">3</text>
<text x="37.8" y="144.4" transform="rotate(-90 37.8 144.4)">4</text>
<text x="66.9" y="144.4" transform="rotate(-90 66.9 144.4)">1</text>
<text x="69.6" y="144.4" transform="rotate(-90 69.6 144.4)">2</text>
<text x="72.2" y="144.4" transform="rotate(-90 72.2 144.4)">3</text>
<text x="74.9" y="144.4" transform="rotate(-90 74.9 144.4)">4</text>
<text x="167.2" y="154.3">1</text>
<text x="167.2" y="156.9">2</text>
</g>
<g font-size="2.5" fill="#f00">
<text x="114.6" y="33.9" transform="rotate(-90 114.6 33.9)">17</text>
<text x="135.7" y="33.9" transform="rotate(-90 135.7 33.9)">1</text>
<text x="115.6" y="41.1" transform="rotate(-90 115.6 41.1)">3V3</text>
<text x="136.8" y="41.1" transform="rotate(-90 136.8 41.1)">3V3</text>
<text x="133.1" y="83.6" transform="rotate(-90 133.1 83.6)">4</text>
<text x="134.1" y="79.6" transform="rotate(-90 134.1 79.6)">5V0</text>
<text x="135.7" y="83.6" transform="rotate(-90 135.7 83.6)">2</text>
<text x="136.8" y="79.6" transform="rotate(-90 136.8 79.6)">5V0</text>
</g>
<text font-size="1.9" x="257.7" y="53.3">XT60</text>
<text font-size="1.9" fill="#00f" x="256.8" y="68.5">GND</text>
<g font-size="1.6" fill="#a54b4b">
<text x="276.3" y="61.4">6</text>
<text x="281" y="60.3" transform="rotate(-90 281 60.3)">5</text>
<text x="288.4" y="64.1">4</text>
<text x="276.3" y="66.7">1</text>
<text x="281" y="69.9" transform="rotate(-90 281 69.9)">3</text>
</g>
</svg>
